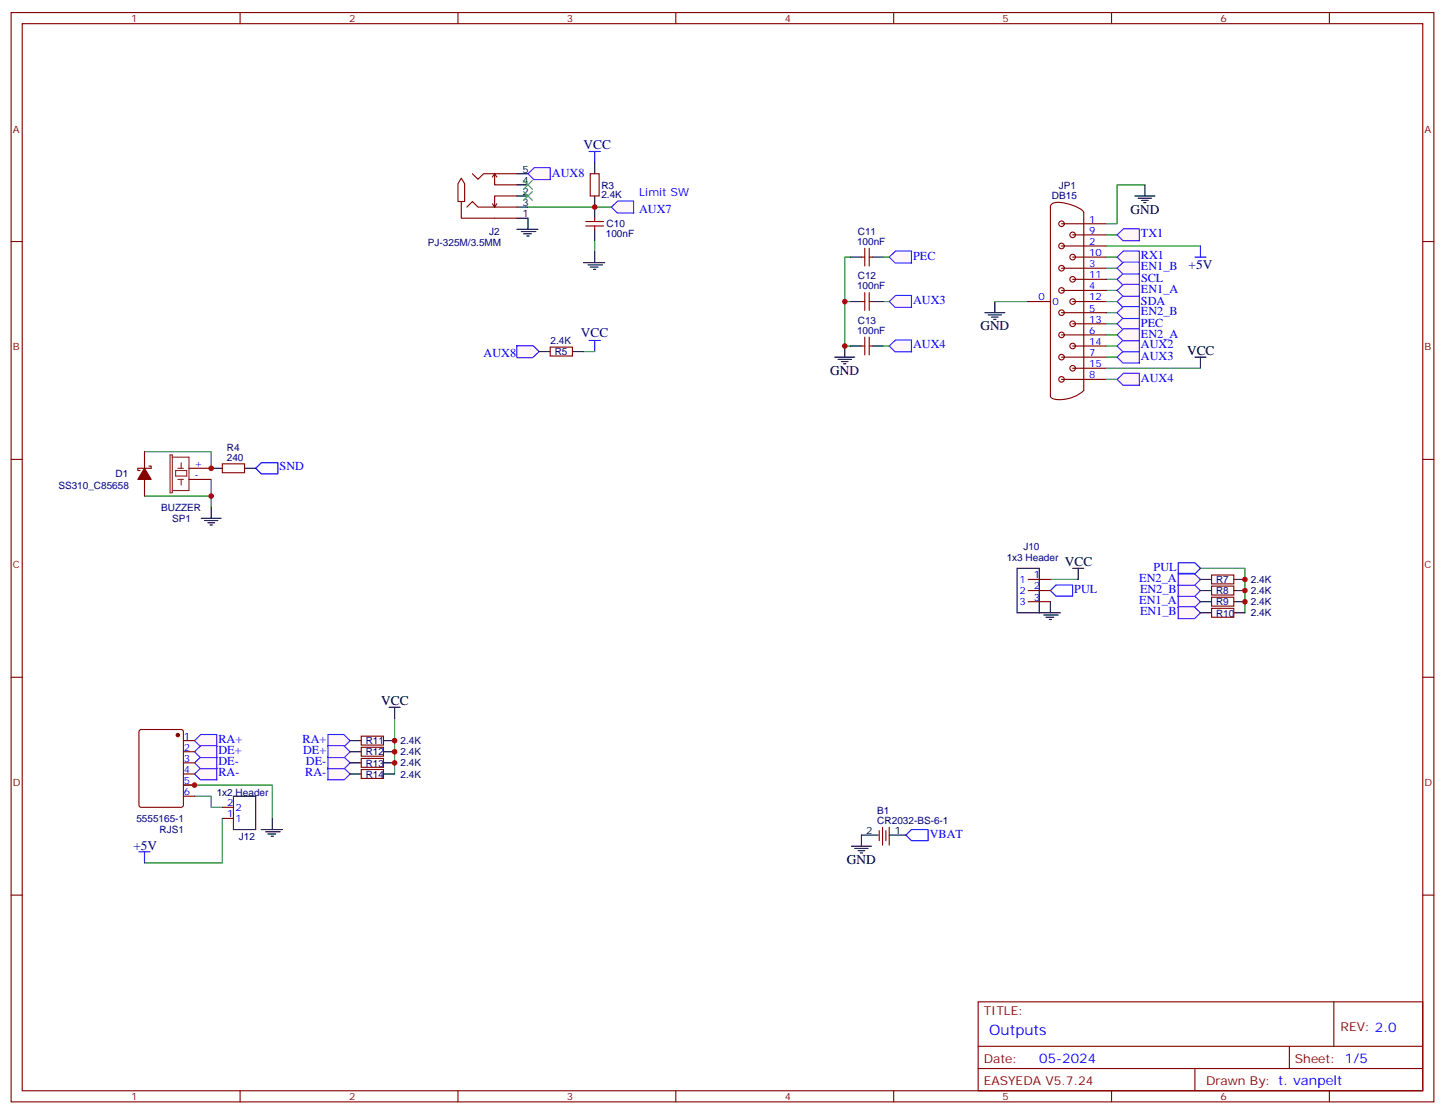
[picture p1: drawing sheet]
<svg xmlns="http://www.w3.org/2000/svg" width="459mm" height="354mm" viewBox="0 0 459 354" stroke-linecap="round" stroke-linejoin="round" font-family="sans-serif">
<g fill="none" stroke="#870000" stroke-width=".35">
<path d="M3.5 4h451.6v345.7h-451.6zM7.1 7.5h444.5v338.7h-444.5zM76.2 4v3.5M145.3 4v3.5M214.5 4v3.5M283.6 4v3.5M352.8 4v3.5M421.9 4v3.5M3.5 76.7h3.6M451.6 76.7h3.5M3.5 145.8h3.6M451.6 145.8h3.5"/>
<path d="M3.5 214.9h3.6M451.6 214.9h3.5M70.6 259.8h3.5M70.6 256.2h3.5M3.5 284.1h3.6M451.6 284.1h3.5M310.4 318h141.2v28.2h-141.2zM423.3 318v14.1M310.4 332.1h141.2M310.4 339.1h141.2M379.2 339.1v7.1M409.2 332.1v7"/>
<path d="M76.2 346.2v3.5M145.3 346.2v3.5M214.5 346.2v3.5M283.6 346.2v3.5M352.8 346.2v3.5M421.9 346.2v3.5"/>
</g>
<path d="M74.1 252.7h7v10.6h-7zM86.4 259.8v3.5M82.9 263.3h6.7M84.3 264h4.6M85 264.7h2.5M86.1 265.4h.7" fill="none" stroke="#000" stroke-width=".35"/>
<path d="M58.2 249.2h28.2v10.6" fill="none" stroke="#008700" stroke-width=".35"/>
<path d="M44.1 270.3h3.5M45.9 270.3v3.6" fill="none" stroke="#00f" stroke-width=".35"/>
<g fill="#fff7f7" stroke="#420aff" stroke-width=".35">
<path d="M61.7 235.1l2.1-2h5l.1 3.8h-5.3z"/>
<path d="M61.7 245.6l2.1-1.9h5l.1 3.8h-5.3z"/>
<path d="M61.7 242.1l2.1-1.9h5l.1 3.8h-5.3z"/>
<path d="M61.7 238.6l2.1-2h5l.1 3.8h-5.3z"/>
<path d="M104.1 233.1h5l2 2-1.8 1.8h-5.3z"/>
<path d="M104.1 243.7h5l2 1.9-1.8 1.9h-5.3z"/>
<path d="M104.1 240.2h5l2 1.9-1.8 1.9h-5.3z"/>
<path d="M104.1 236.6h5l2 2-1.8 1.8h-5.3z"/>
</g>
<path d="M125.2 228v17.6" fill="none" stroke="#008700" stroke-width=".35"/>
<g fill="#fff7f7" stroke="#420aff" stroke-width=".35">
<path d="M373.9 189h5.1l2 2-1.9 1.8h-5.2z"/>
<path d="M373.9 192.5h5.1l2 2-1.9 1.8h-5.2z"/>
<path d="M373.9 185.5h5.1l2 1.9-1.9 1.9h-5.2z"/>
<path d="M373.9 182h5.1l2 1.9-1.9 1.9h-5.2z"/>
</g>
<path d="M81.1 148.6l1.8-1.7h5.3v3.5h-5.3zM373.9 178.6h5.3l1.8 1.8-1.8 1.7h-5.3z" fill="none" stroke="#00f" stroke-width=".35"/>
<path d="M54 144.4h.7v12h-.7zM54.7 145.1h5.3v10.6h-5.3M55.7 149.3h3.6v1.8h-3.6zM56.4 148.6h1.8M56.4 152.2h1.8M57.5 146.9v1.7M57.5 152.2v1.7" fill="none" stroke="#8c2424" stroke-width=".35"/>
<path d="M60 148.6h7M60 152.2h7" fill="none" stroke="#870000" stroke-width=".35"/>
<path d="M45.9 143.3h21.1v5.3M67 152.2v5.2h-21.1M67 157.4v3.6M61.7 252.7h5.3v3.5h3.6" fill="none" stroke="#008700" stroke-width=".35"/>
<path d="M164 72.8h6.7M165.5 73.5h4.5M166.2 74.2h2.4M167.2 74.9h.7M167.6 69.3v3.5M63.9 164.5h6.3M64.9 165.2h4.2M66 165.9h2.1M66.7 166.6h.7M67 161v3.5" fill="none" stroke="#000" stroke-width=".35"/>
<g fill="#fff7f7" stroke="#420aff" stroke-width=".35">
<path d="M167.6 55.1l2-1.9h5l.1 3.8h-5.3z"/>
<path d="M194 65.7l2.1-1.9h5l.1 3.8h-5.3z"/>
</g>
<path d="M188.7 79.8v3.6M185.2 83.4h6.7M186.6 84.1h4.6M187.3 84.8h2.5M188.4 85.5h.7" fill="none" stroke="#000" stroke-width=".35"/>
<path d="M187 48.1h3.5M188.7 48.1v3.5" fill="none" stroke="#00f" stroke-width=".35"/>
<path d="M167.6 65.7h26.4M381 180.4h14.1v14.1" fill="none" stroke="#008700" stroke-width=".35"/>
<path d="M164 109.7h5.2l1.9 1.9-2 1.9h-5.1z" fill="#fff7f7" stroke="#420aff" stroke-width=".35"/>
<path d="M187 108.1h3.5M188.7 108.1v3.5" fill="none" stroke="#00f" stroke-width=".35"/>
<path d="M351 74.5h3.5M351 88.7h3.5M351 99.2h3.5M351 92.2h3.5M351 81.6h3.5M351 85.1h3.5M185.2 111.6h3.5M351 106.3h3.5M351 109.8h3.5M351 102.8h3.5M351 113.3h3.5" fill="none" stroke="#008700" stroke-width=".35"/>
<g fill="none" stroke="#870000" stroke-width=".35">
<path d="M149.9 55.1l1.8 1.8 1.8-1.8h10.5M157 55.1v3.6h7M157 55.1l-.7 1.1M157 55.1l.7 1.1M146.4 64h1.1v-5.7l-1.1-1.7-1.1 1.7v5.7h1.1v5.3h17.6M148.2 65.7l1.7-1.7 1.8 1.7h12.3M156.3 64.7l.7 1M157.7 64.7l-.7 1M164 62.2h-7v3.5M44.3 231.7l.5-.2h12.7l.7 .5v23.5l-.5 .7h-12.9l-.6-.4-.1-23.6zM58.2 235.1h3.5M58.2 238.6h3.5"/>
<path d="M58.2 242.1h3.5M58.2 245.6h3.5M58.2 249.2h3.5M58.2 252.7h3.5"/>
</g>
<circle cx="56.4" cy="233.3" r=".53" fill="#870000" stroke="#870000" stroke-width=".35"/>
<path d="M164 58.7h3.6M164 55.1h3.6M164 69.3h3.6M164 62.2h3.6M164 65.7h3.6" fill="none" stroke="#000" stroke-width=".35"/>
<path d="M166.2 57.3l2.8 2.8M169 57.3l-2.8 2.8M166.2 60.8l2.8 2.8M169 60.8l-2.8 2.8" fill="none" stroke="#3c3" stroke-width=".35"/>
<g fill="#fff7f7" stroke="#420aff" stroke-width=".35">
<path d="M354.5 102.8l2.1-2h5l.1 3.8h-5.3z"/>
<path d="M354.5 120.4l2.1-1.9h5l.1 3.8h-5.3z"/>
<path d="M354.5 113.3l2.1-1.9h5l.1 3.8h-5.3z"/>
<path d="M354.5 81.6l2.1-1.9h5l.1 3.7h-5.3z"/>
<path d="M354.5 74.5l2.1-1.9h5l.1 3.8h-5.3z"/>
<path d="M354.5 88.7l2.1-2h5l.1 3.8h-5.3z"/>
<path d="M354.5 95.7l2.1-1.9h5l.1 3.8h-5.3z"/>
</g>
<path d="M363.4 58.7v3.5M360.2 62.2h6.3M361.2 62.9h4.3M362.3 63.6h2.1M363 64.3h.7M312.6 99.2h6.3M313.6 99.9h4.3M315.7 95.7v3.5M314.7 100.6h2.1M315.4 101.4h.7" fill="none" stroke="#000" stroke-width=".35"/>
<path d="M363.4 58.7h-8.9v12.3h-3.5M351 78.1h30" fill="none" stroke="#008700" stroke-width=".35"/>
<path d="M354.5 109.8l2.1-1.9h5l.1 3.8h-5.3z" fill="#fff7f7" stroke="#420aff" stroke-width=".35"/>
<path d="M315.7 95.7h10.6" fill="none" stroke="#008700" stroke-width=".35"/>
<g fill="#fff7f7" stroke="#420aff" stroke-width=".35">
<path d="M354.5 92.2l2.1-2h5l.1 3.8h-5.3z"/>
<path d="M354.5 85.1l2.1-1.9h5l.1 3.8h-5.3z"/>
<path d="M354.5 106.3l2.1-1.9h5l.1 3.7h-5.3z"/>
<path d="M354.5 99.2l2.1-1.9h5l.1 3.8h-5.3z"/>
</g>
<path d="M188.7 76.3v3.5M351 95.7h3.5M351 120.4h3.5M70.6 259.8v14.1h-24.7" fill="none" stroke="#008700" stroke-width=".35"/>
<g fill="none" stroke="#870000" stroke-width=".35">
<path d="M333.6 65a3.4 3.4 0 0 1 3.3-.7l2.4 .5 2.3 .8a3.7 3.7 0 0 1 2.4 1.9v56.4a10.7 10.7 0 0 1-10.1 2.5l-.5-.7v-60zM336.9 71h14.1M336.9 78.1h14.1M340.4 74.5h10.6M326.3 95.7h7.1M336.9 85.1h14.1M336.9 92.2h14.1M336.9 99.2h14.1M340.4 88.7h10.6M340.4 95.7h10.6M344 81.6h7M336.9 106.3h14.1"/>
<path d="M336.9 113.3h14.1M340.4 102.8h10.6M340.4 109.8h10.6M340.4 116.9h10.6M336.9 120.4h14.1"/>
<circle cx="336.9" cy="71" r=".88"/>
<circle cx="336.9" cy="78.1" r=".88"/>
<circle cx="340.4" cy="74.5" r=".88"/>
<circle cx="336.9" cy="92.2" r=".88"/>
<circle cx="336.9" cy="85.1" r=".88"/>
<circle cx="336.9" cy="99.2" r=".88"/>
<circle cx="340.4" cy="95.7" r=".88"/>
<circle cx="340.4" cy="81.6" r=".88"/>
<circle cx="340.4" cy="88.7" r=".88"/>
<circle cx="336.9" cy="106.3" r=".88"/>
<circle cx="336.9" cy="113.3" r=".88"/>
<circle cx="340.4" cy="109.8" r=".88"/>
<circle cx="340.4" cy="116.9" r=".88"/>
<circle cx="340.4" cy="102.8" r=".88"/>
<circle cx="336.9" cy="120.4" r=".88"/>
</g>
<path d="M340.4 81.6h3.6" fill="none" stroke="#900" stroke-width=".35"/>
<path d="M381 78.1v3.5M379.2 81.6h3.6" fill="none" stroke="#00f" stroke-width=".35"/>
<g fill="#fff7f7" stroke="#420aff" stroke-width=".35">
<path d="M282.2 95.7l2.1-1.9h5l.1 3.8h-5.3z"/>
<path d="M282.2 109.8l2.1-1.9h5l.1 3.8h-5.3z"/>
<path d="M282.2 81.6l2.1-1.9h5l.1 3.7h-5.3z"/>
</g>
<g fill="none" stroke="#000" stroke-width=".35">
<path d="M188.7 51.6v3.5M188.7 62.2v7.1M188.7 72.8v3.5M269.9 81.6h3.5M269.9 95.7h3.5M276.9 81.6h3.6M276.9 95.7h3.6M171.1 111.6h3.5M181.7 111.6h3.5M264.9 113.3h6.4M266 114.1h4.2M267.1 114.8h2.1"/>
<path d="M267.8 115.5h.7M268.1 109.8v3.5M269.9 109.8h3.5M276.9 109.8h3.6M379.2 113.3h3.6M381 113.3v3.6M67 148.6h3.6M77.6 148.6h3.5M322.8 180.4h7v14.1h-7zM329.8 194.5h6.7M331.3 195.2h4.5M332 195.9h2.4"/>
<path d="M333 196.6h.7M333.4 191v3.5M340.4 180.4h3.6M342.2 180.4v3.5M381 194.5h3.5M381 183.9h3.5M381 187.4h3.5M381 191h3.5M391.6 194.5h3.5M391.6 183.9h3.5M391.6 187.4h3.5M391.6 191h3.5"/>
<path d="M111.1 235.1h3.6M111.1 238.6h3.6M121.7 235.1h3.5M121.7 238.6h3.5M123.5 224.5h3.5M125.2 224.5v3.5M111.1 242.1h3.6M111.1 245.6h3.6M121.7 242.1h3.5M121.7 245.6h3.5M270.2 268.6h6.4M271.3 269.3h4.2"/>
<path d="M272.3 270h2.2M273 270.7h.8M278.7 265h-5.3v3.6M282.2 265h5.3"/>
</g>
<path d="M268.1 95.7h1.8M269.9 81.6h-1.8v28.2h1.8M280.5 81.6h1.7M280.5 95.7h1.7M280.5 109.8h1.7M351 116.9h30M333.4 183.9h8.8" fill="none" stroke="#008700" stroke-width=".35"/>
<g fill="none" stroke="#870000" stroke-width=".35">
<path d="M187.3 55.1h2.8v7.1h-2.8zM185.9 71.7h5.7M185.9 70.3h5.7M188.7 69.3v1M188.7 71.7v1.1M274.5 78.8v5.6M275.9 78.8v5.6M273.4 81.6h1.1M273.4 95.7h1.1M274.5 92.9v5.6M275.9 92.9v5.6M275.9 81.6h1"/>
<path d="M275.9 95.7h1M174.6 110.2h7.1v2.8h-7.1zM273.4 109.8h1.1M274.5 107v5.6M275.9 107v5.6M275.9 109.8h1M45.9 143.3v5.3M45.9 152.2v5.2M47.3 147.9h.7v.7h-4.3v.7h.7M70.6 147.2h7v2.8h-7zM326.3 183.9h7.1M326.3 187.4h7.1"/>
<path d="M326.3 191h7.1M384.5 182.5h7.1v2.8h-7.1zM384.5 186h7.1v2.8h-7.1zM384.5 189.5h7.1v2.9h-7.1zM384.5 193.1h7.1v2.8h-7.1zM114.7 233.6h7v2.9h-7zM114.7 237.2h7v2.8h-7zM114.7 240.7h7v2.8h-7zM114.7 244.2h7v2.9h-7zM279 263.6v3.2M280.1 262.6v5.6M281.2 263.6v3.2"/>
<path d="M282.2 262.6v5.6"/>
</g>
<path d="M45.9 148.6l2.1 3.6h-4.3z" fill="#870000" stroke="#870000" stroke-width=".35"/>
<path d="M333.4 187.4l1.7-1.7h5.3v3.5h-5.3zM287.5 265l1.8-1.7h5.3v3.5h-5.3z" fill="none" stroke="#00f" stroke-width=".35"/>
<g fill="#c00">
<circle cx="67" cy="157.4" r=".88"/>
<circle cx="188.7" cy="65.7" r=".88"/>
<circle cx="61.7" cy="249.2" r=".88"/>
<circle cx="125.2" cy="235.1" r=".88"/>
<circle cx="125.2" cy="238.6" r=".88"/>
<circle cx="125.2" cy="242.1" r=".88"/>
<circle cx="395.1" cy="183.9" r=".88"/>
<circle cx="395.1" cy="187.4" r=".88"/>
<circle cx="395.1" cy="191" r=".88"/>
<circle cx="67" cy="148.6" r=".88"/>
<circle cx="268.1" cy="95.7" r=".88"/>
<circle cx="268.1" cy="109.8" r=".88"/>
</g>
<text font-size="4.6" fill="#00f" x="314" y="328.5">Outputs</text>
<g font-size="4.2" fill="#000080">
<text x="185.2" y="47.4">VCC</text>
<text x="377.2" y="85.5">+5V</text>
<text x="184.4" y="106.9">VCC</text>
<text x="42.3" y="269.6">+5V</text>
</g>
<g font-size="4.2">
<text x="358.8" y="67.8">GND</text>
<text x="311.1" y="104.9">GND</text>
<text x="376.8" y="112.6">VCC</text>
<text x="263.5" y="119">GND</text>
<text x="338" y="179.7">VCC</text>
<text x="121" y="223.8">VCC</text>
<text x="268.8" y="274.2">GND</text>
</g>
<text font-size="4.2" fill="#00f" x="329.8" y="337.4">05-2024</text>
<g font-size="3.9" fill="#00f">
<text x="175.2" y="56">AUX8</text>
<text x="202.8" y="67.5">AUX7</text>
<text x="362.1" y="75.3">TX1</text>
<text x="289.8" y="82.5">PEC</text>
<text x="362.1" y="82.4">RX1</text>
<text x="362.1" y="85.8">EN1_B</text>
<text x="362.1" y="89.6">SCL</text>
<text x="362.1" y="92.9">EN1_A</text>
<text x="289.8" y="96.5">AUX3</text>
<text x="362.1" y="96.6">SDA</text>
<text x="362.1" y="100.1">EN2_B</text>
<text x="362.1" y="103.7">PEC</text>
<text x="362.1" y="107.2">EN2_A</text>
<text x="153.5" y="113.2">AUX8</text>
<text x="289.8" y="110.6">AUX4</text>
<text x="362.1" y="110.5">AUX2</text>
<text x="362.1" y="114.1">AUX3</text>
<text x="362.1" y="121.2">AUX4</text>
<text x="88.7" y="149">SND</text>
<text x="361.6" y="184.8">EN2_A</text>
<text x="366.1" y="181.1">PUL</text>
<text x="341" y="188.2">PUL</text>
<text x="361.6" y="191.7">EN1_A</text>
<text x="361.8" y="188.3">EN2_B</text>
<text x="361.8" y="195.2">EN1_B</text>
<text x="69.3" y="235.8">RA+</text>
<text x="69.3" y="239.3">DE+</text>
<text x="96" y="235.8">RA+</text>
<text x="96.2" y="239.3">DE+</text>
<text x="69.3" y="242.9">DE-</text>
<text x="97.1" y="242.9">DE-</text>
<text x="69.3" y="246.4">RA-</text>
<text x="96.9" y="246.4">RA-</text>
<text x="295.1" y="265.8">VBAT</text>
</g>
<g font-size="3.9" fill="#800">
<text x="312.2" y="322.2">TITLE:</text>
<text x="425.4" y="327.1">REV: 2.0</text>
<text x="312.2" y="337.4">Date:</text>
<text x="411" y="337.4">Sheet: 1/5</text>
<text x="312.2" y="344.4">EASYEDA V5.7.24</text>
<text x="382.8" y="344.4">Drawn By: t. vanpelt</text>
</g>
<text font-size="3.5" fill="#00f" x="202.8" y="62.2">Limit SW</text>
<g font-size="3.2" fill="#800">
<text x="41.6" y="7">1</text>
<text x="110.8" y="7">2</text>
<text x="179.9" y="7">3</text>
<text x="249.1" y="7">4</text>
<text x="318.2" y="7">5</text>
<text x="387.3" y="7">6</text>
<text x="4.1" y="42.1">A</text>
<text x="452.1" y="42.1">A</text>
<text x="4.1" y="111.2">B</text>
<text x="452.1" y="111.2">B</text>
<text x="4.1" y="180.4">C</text>
<text x="452.1" y="180.4">C</text>
<text x="4.1" y="249.5">D</text>
<text x="452.1" y="249.5">D</text>
<text x="41.6" y="349.2">1</text>
<text x="110.8" y="349.2">2</text>
<text x="179.9" y="349.2">3</text>
<text x="249.1" y="349.2">4</text>
<text x="318.2" y="349.2">5</text>
<text x="387.3" y="349.2">6</text>
</g>
<g font-size="3.2">
<text x="165.8" y="58.3">4</text>
<text x="165.8" y="54.8">5</text>
<text x="165.8" y="61.8">2</text>
<text x="165.8" y="65.4">3</text>
<text x="165.8" y="68.9">1</text>
<text x="274.9" y="264.7">2</text>
<text x="284" y="264.7">1</text>
</g>
<g font-size="3.2" fill="#000080">
<text x="190.9" y="59.8">R3</text>
<text x="336.1" y="59.9">JP1</text>
<text x="190.9" y="63">2.4K</text>
<text x="333.9" y="63.2">DB15</text>
<text x="155.2" y="74.5">J2</text>
<text x="192.3" y="75.4">100nF</text>
<text x="192.5" y="72.1">C10</text>
<text x="272" y="77.7">100nF</text>
<text x="272.3" y="74.5">C11</text>
<text x="135.8" y="78.1">PJ-325M/3.5MM</text>
<text x="272.3" y="88.6">C12</text>
<text x="272" y="91.8">100nF</text>
<text x="272" y="105.9">100nF</text>
<text x="272.3" y="102.7">C13</text>
<text x="174.8" y="109.2">2.4K</text>
<text x="176" y="112.8">R5</text>
<text x="72" y="143">R4</text>
<text x="72" y="146.2">240</text>
<text x="18.5" y="155">SS310_C85658</text>
<text x="36.7" y="151.5">D1</text>
<text x="51.2" y="162.2">BUZZER</text>
<text x="54.7" y="165.7">SP1</text>
<text x="319.5" y="178.1">1x3 Header</text>
<text x="324.8" y="174.6">J10</text>
<text x="385.9" y="185.1">R7</text>
<text x="397" y="185">2.4K</text>
<text x="385.9" y="188.6">R8</text>
<text x="397" y="188.6">2.4K</text>
<text x="385.9" y="192.1">R9</text>
<text x="385.9" y="195.7">R10</text>
<text x="397" y="192.1">2.4K</text>
<text x="397" y="195.6">2.4K</text>
<text x="116.1" y="236.2">R11</text>
<text x="116.1" y="239.8">R12</text>
<text x="127.1" y="236.2">2.4K</text>
<text x="127.1" y="239.7">2.4K</text>
<text x="116.1" y="243.3">R13</text>
<text x="127.1" y="243.3">2.4K</text>
<text x="116.1" y="246.8">R14</text>
<text x="127.1" y="246.8">2.4K</text>
<text x="68.8" y="252.5">1x2 Header</text>
<text x="43.3" y="260.9">5555165-1</text>
<text x="278.4" y="261.5">CR2032-BS-6-1</text>
<text x="278.4" y="258.3">B1</text>
<text x="50.7" y="264.4">RJS1</text>
<text x="75.8" y="266.6">J12</text>
</g>
<g font-size="3.2" fill="#00f">
<text x="345.7" y="70.7">1</text>
<text x="345.7" y="77.7">2</text>
<text x="345.7" y="74.2">9</text>
<text x="345.7" y="81.2">10</text>
<text x="345.7" y="84.8">3</text>
<text x="345.7" y="88.3">11</text>
<text x="329.6" y="95.4">0</text>
<text x="345.7" y="91.8">4</text>
<text x="345.7" y="95.4">12</text>
<text x="334.1" y="96.8">0</text>
<text x="345.7" y="98.9">5</text>
<text x="345.7" y="105.9">6</text>
<text x="345.7" y="102.4">13</text>
<text x="345.7" y="113">7</text>
<text x="345.7" y="109.5">14</text>
<text x="345.7" y="116.5">15</text>
<text x="345.7" y="120.1">8</text>
<text x="61.7" y="148.3">+</text>
<text x="61.7" y="151.8">-</text>
<text x="323.6" y="185">1</text>
<text x="328.1" y="183.6">1</text>
<text x="323.6" y="188.5">2</text>
<text x="328.1" y="187.1">2</text>
<text x="328.1" y="190.6">3</text>
<text x="323.6" y="192">3</text>
<text x="58.4" y="234.7">1</text>
<text x="58.4" y="238.2">2</text>
<text x="58.4" y="241.8">3</text>
<text x="58.4" y="245.3">4</text>
<text x="58.4" y="248.8">5</text>
<text x="58.4" y="252.3">6</text>
<text x="72.1" y="255.9">2</text>
<text x="74.8" y="257.3">2</text>
<text x="72.1" y="259.4">1</text>
<text x="74.8" y="260.8">1</text>
</g>
</svg>
